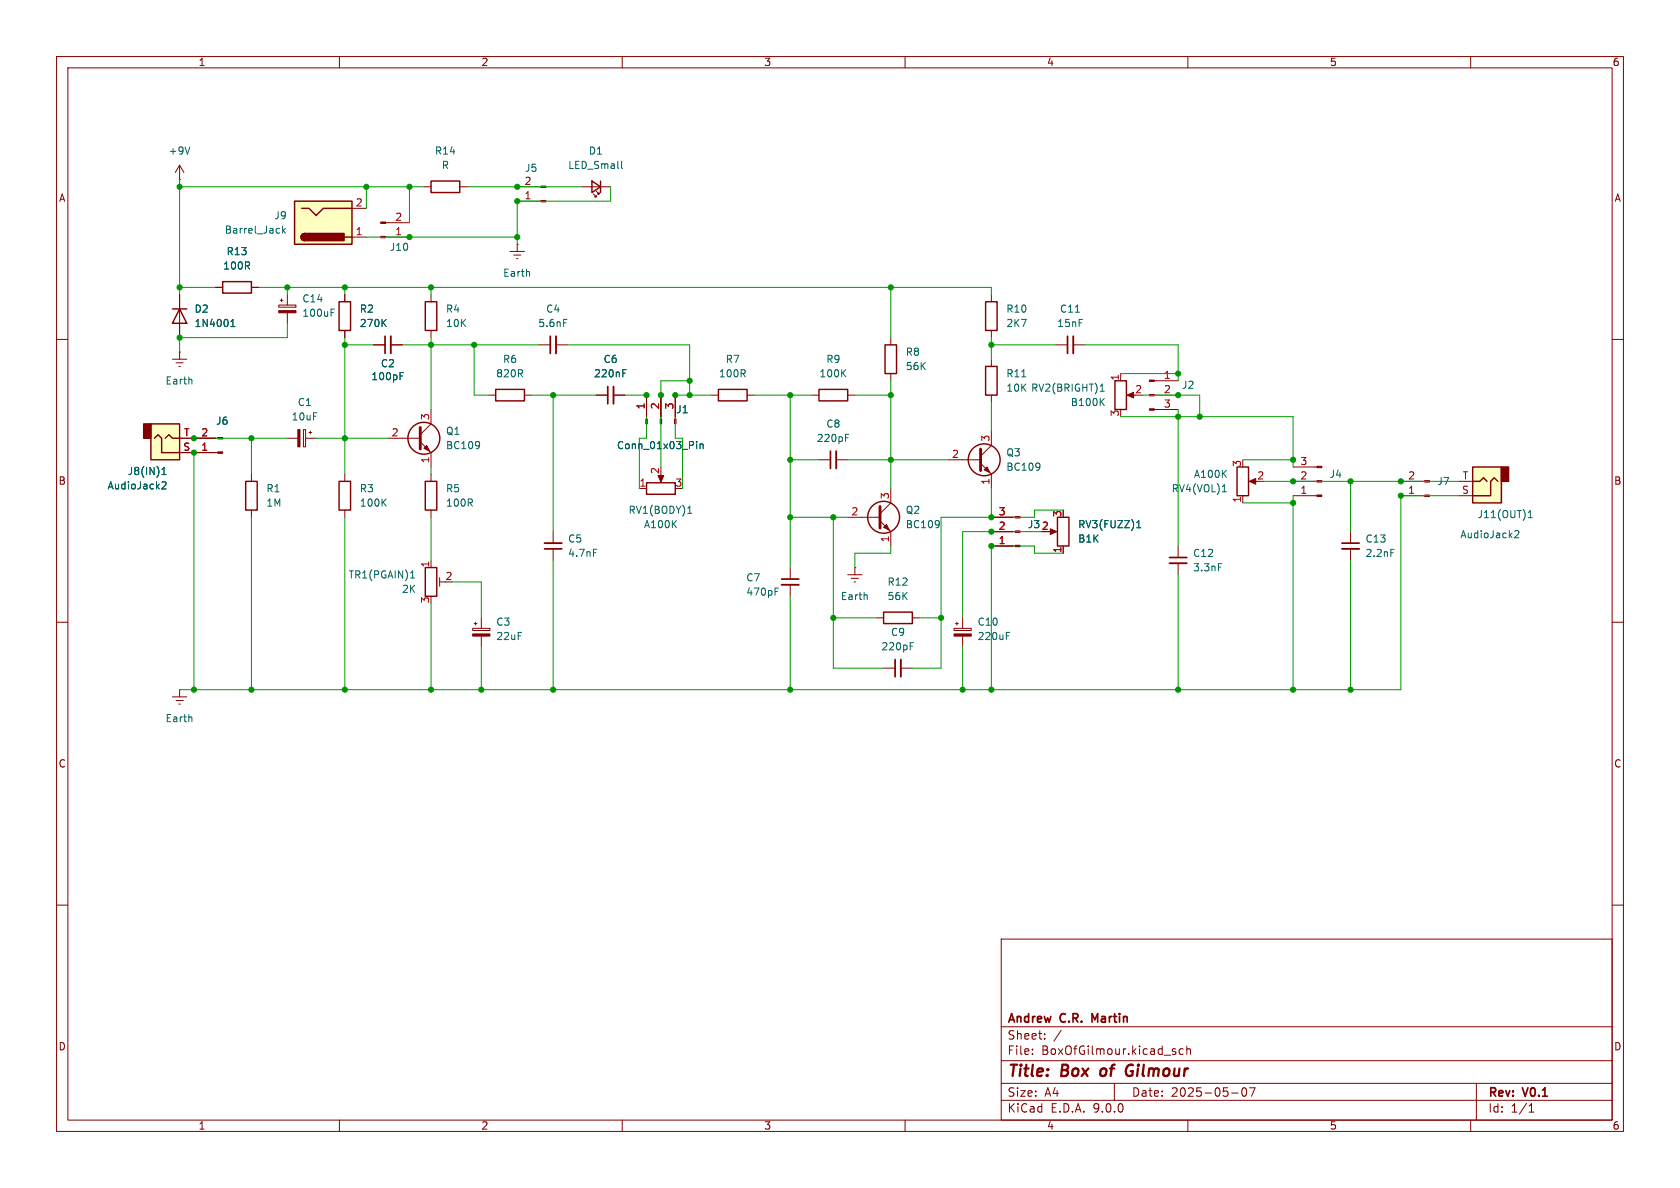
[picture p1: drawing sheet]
<svg xmlns="http://www.w3.org/2000/svg" width="297mm" height="210mm" viewBox="0 0 297 210" stroke-linecap="round" stroke-linejoin="round" font-family="sans-serif">
<g fill="none" stroke="#840000" stroke-width=".18">
<path d="M10 10h277v190h-277zM12 12h273v186h-273zM60 10v2M110 10v2M160 10v2M210 10v2M260 10v2M10 60h2M30.5 63.5h2.5M31.1 64.1h1.3M31.6 64.8h.3M31.7 62.2h.1"/>
<path d="M31.7 62.2v1.3M285 60h2M44.4 83.8v1.3M44.4 90.2v1.2M247.6 87.6h4.3M247.6 85.1h4.3M10 110h2M285 110h2M10 160h2M177 166h108v32h-108zM285 160h2M60 198v2"/>
<path d="M110 198v2M160 198v2M177 194.5h108M177 191.5h108M177 187.5h108M177 181.5h108M182.5 186.3v.1M182.5 185.5v.1M184.7 183.6v.1M184.7 182.8v.1M187.6 182.1l-1.3 2M197 191.5v3"/>
<path d="M207.5 185.9l.3 .1 .1 .2-.2 .2h-.3M207.5 185.4l.3 .1M209.2 185.5l-.5-.1-.2 .3v.4l.1 .2h.6M209.8 185.5l.2-.1 .4 .1 .1 .9M209.8 184.9v1.5M210 198v2M217.7 193.2h1.2M219.7 192.4l.2-.1a.81 .81 0 0 1 .6 .6 .81 .81 0 0 1-.3 .8l-.2 .1a.81 .81 0 0 1-.3-1.4zM220.9 192.3h1l-.7 1.5M260 198v2M261 191.5v6.5M270.3 196.6h.9"/>
<path d="M270.3 195.5l.4-.4v1.5"/>
</g>
<path d="M194.7 189.1l-.2 .7 .3 .4M199.3 190.1l.3 .1 .5-.1M199.9 189.4h.4M200.1 188.2l-.6 .1-.2 .2" fill="none" stroke="#840000" stroke-width=".4"/>
<path d="M193.6 180.3l-.5-1.1v1.5" fill="none" stroke="#840000" stroke-width=".3"/>
<path d="M43.4 85.1h2.1v5.1h-2.1z" fill="none" stroke="#840000" stroke-width=".25"/>
<g fill="#840000" stroke="#840000" stroke-width=".18">
<path d="M251.9 87.5h.8v.3h-.8z"/>
<path d="M251.9 85h.8v.2h-.8z"/>
</g>
<path d="M33.9 67.1v.8" fill="none" stroke="#006464" stroke-width=".18"/>
<path d="M26.7 74.9h5v6.4h-5z" fill="#ffffc2"/>
<path d="M25.4 74.9h1.3v2.6h-1.3z" fill="#840000" stroke="#840000" stroke-width=".25"/>
<g fill="none" stroke="#840000" stroke-width=".25">
<path d="M76.2 32h5.1v2h-5.1zM26.7 74.9h5v6.4h-5zM27.3 77.5l.6-.7 .7 .7v2.5h3.1M29.2 77.5l.6-.7 .7 .7h1.2M144.8 68.8h5.1v2.1h-5.1zM59.9 85.1h2.1v5.1h-2.1zM75.2 85.1h2v5.1h-2zM114.3 85.3h5.1v2.1h-5.1zM218.7 82.6h2v5h-2z"/>
<circle cx="74.9" cy="77.5" r="2.82"/>
</g>
<g fill="none" stroke="#840000" stroke-width=".18">
<path d="M68.2 39.4h4.2M74.9 33h1.3M81.3 33h1.2M68.2 41.9h4.2M31.7 77.5h6.8M50.8 77.5h1.9M53.6 75.9h.4v3.1h-.4zM54 77.5h1.9M54.6 76.5h.5M54.9 76.2v.5M68.6 77.5h5.7M74.3 78.1l1.9 1.9v2.6"/>
<path d="M76.2 72.4v2.5l-1.9 1.9M143.5 69.9h1.3M149.9 69.9h1.2M31.7 80h6.8M61 83.8v1.3M61 90.2v1.2M76.2 83.8v1.3M76.2 90.2v1.2M113 86.4h1.3M116.8 83.8v1M144.8 81.3h2M147.8 81.3h2.1"/>
<path d="M219.7 87.6v1.3M221.2 85.1h1M228.6 87.6h4.2M228.6 85.1h4.2M228.6 82.6h4.2M238.8 94v2M238.8 97v2.1M30.5 123.2h2.5M31.1 123.8h1.3M31.6 124.5h.3M31.7 121.9h.1M31.7 121.9v1.3"/>
</g>
<g fill="none" stroke="#006464" stroke-width=".18">
<path d="M84.7 78.1v.1a1.07 1.07 0 0 1-.1 1M84.8 78.6l-.1 .2M149 65.9l.5 .7M149.5 77.4h.4M149.5 76.8h.6M149.5 65.3l-.7 .8M28.6 83.9h.8M28.6 83l.4-.4v1.3M28.6 85.3l.5-.1 .3 .3-.8 .9h.8M67.7 88.8l.6 .7M68.3 88.2l-.8 .7M121.6 90.7h.7"/>
<path d="M121.8 89.7l.2-.2v1.2M216.1 86.9h.7M216.3 85.9l.2-.2v1.2M245.9 97.1h.6M33.9 126.8v.8"/>
</g>
<g fill="#840000" stroke="#840000" stroke-width=".18">
<path d="M38.5 79.9h.9v.2h-.9z"/>
<path d="M38.5 77.3h.9v.3h-.9z"/>
<path d="M232.8 87.5h.9v.3h-.9z"/>
<path d="M232.8 85h.9v.2h-.9z"/>
<path d="M232.8 82.4h.9v.3h-.9z"/>
<path d="M67.3 41.8h.9v.2h-.9z"/>
<path d="M67.3 39.2h.9v.3h-.9z"/>
<path d="M75.4 78.7l.5 1.1-1-.6z"/>
<path d="M52.7 75.9h.3v3.1h-.3z"/>
<path d="M220.9 85.1l1.1-.5v1z"/>
<path d="M116.3 84.1h1l-.5 1.1z"/>
</g>
<path d="M146.8 79.8v3M237.2 96h3.1" fill="none" stroke="#840000" stroke-width=".3"/>
<path d="M147.8 79.8v3M237.2 97h3.1" fill="none" stroke="#840000" stroke-width=".33"/>
<path d="M74.3 75.6v3.8" fill="none" stroke="#840000" stroke-width=".51"/>
<path d="M260.3 82.6h5.1v6.3h-5.1z" fill="#ffffc2"/>
<path d="M265.4 82.6h1.3v2.5h-1.3z" fill="#840000" stroke="#840000" stroke-width=".25"/>
<g fill="none" stroke="#840000" stroke-width=".25">
<path d="M104.6 32l1.6 1-1.6 1zM106.2 32v2M174.2 53.3h2.1v5.1h-2.1zM127 68.8h5.1v2.1h-5.1zM156.5 61h2v5h-2zM174.2 64.8h2.1v5.1h-2.1zM197.1 67.3h2v5.1h-2zM186.9 91.4h2.1v5.1h-2.1zM260.3 82.6h5.1v6.3h-5.1zM260.3 85.1h1.3l.7-.6 .6 .6M264.8 85.1l-.6-.6-.7 .6v2.5h-3.2M75.2 100.3h2v5.1h-2z"/>
<circle cx="156.2" cy="91.4" r="2.82"/>
<circle cx="174" cy="81.3" r="2.82"/>
</g>
<g fill="none" stroke="#840000" stroke-width=".18">
<path d="M31.7 31.8h.1M31.7 29.2l-.7 1.3M31.7 29.2l.8 1.3M31.7 29.2v2.6M91.4 35.6h4.3M91.4 33h4.3M102.9 33h5M104.9 34.3l.5 .5h-.2h.2v-.3M105.4 33.8l.5 .5h-.2h.2v-.3M90.2 44.5h2.5M90.8 45.1h1.3M91.3 45.7h.3"/>
<path d="M91.4 43.2h.1M91.4 43.2v1.3M157.5 59.7v1.3M175.3 52.1v1.2M175.3 58.4v1.3M66 61h2.1M69.1 61h2M125.7 69.9h1.3M132.1 69.9h1.2M157.5 66v1.3M175.3 63.5v1.3M175.3 69.9v1.2"/>
<path d="M175.3 76.2v2.5l-1.9 1.9M186.7 61h2M189.7 61h2.1M198.1 66v1.3M199.6 69.9h1.1M204.1 69.9h4.2M204.1 67.3h4.2M204.1 72.4h4.2M76.2 99.1v1.2M149.9 91.4h5.7M155.6 92.1l1.9 1.9v2.5M157.5 86.4v2.5l-1.9 1.9"/>
<path d="M167.6 81.3h5.8M173.4 81.9l1.9 1.9v2.6M175.3 94h4.2M175.3 91.4h4.2M175.3 96.5h4.2M185.4 94h1M188 96.5v1.3M208.3 96.5v2.1M208.3 99.6v2M257.8 87.6h2.5M257.8 85.1h2.5M77.7 102.1v1.5"/>
<path d="M77.7 102.9h1M83.6 111.1h3v.4h-3zM83.8 110.2h.5M84.1 110v.5M85.1 109.2v1.9M85.1 112.4v1.9"/>
</g>
<g fill="none" stroke="#006464" stroke-width=".18">
<path d="M33.6 26l-.5 1.2M109.9 28.5v1.1l.2 .2M93.6 48.1v.7M190.1 55.2h.7M70.7 66.5h.5M70.7 65.9h.6M180.6 66.6h.8M194.5 69.2h.7M194.6 68.2l.3-.3v1.3M194.7 71l.5 .7M195.2 70.4l-.7 .8M165.9 92.1h.1a1.07 1.07 0 0 1-.1 1.1"/>
<path d="M166.1 92.6l-.2 .1M183.7 81.9l.1 .1a1.07 1.07 0 0 1-.1 1M183.8 82.4l-.1 .2M201 93.3h.7M201 92.4l.3-.4v1.3M215.4 99.6h.6M267.8 93.9l.5-.1 .2 .4-.8 .9h.8M270.2 91.5h.7M270.2 90.6l.3-.4v1.3M72.6 102.2h.7M72.7 101.2l.2-.3v1.3"/>
</g>
<path d="M68.1 59.4v3.1M188.7 59.4v3.1M206.8 98.6h3" fill="none" stroke="#840000" stroke-width=".3"/>
<path d="M69.1 59.4v3.1M189.7 59.4v3.1M206.8 99.6h3" fill="none" stroke="#840000" stroke-width=".33"/>
<g fill="#840000" stroke="#840000" stroke-width=".18">
<path d="M95.7 35.4h.8v.3h-.8z"/>
<path d="M95.7 32.9h.8v.2h-.8z"/>
<path d="M174 83.1l.5-.5 .5 1z"/>
<path d="M185.7 93.5l1.1 .5-1.1 .5z"/>
<path d="M203.2 67.2h.9v.2h-.9z"/>
<path d="M203.2 69.7h.9v.3h-.9z"/>
<path d="M203.2 72.3h.9v.2h-.9z"/>
<path d="M199.3 69.9l1.1-.6v1.1z"/>
<path d="M156.2 93.2l.5-.5 .5 1z"/>
<path d="M83.6 112.1h3v.3h-3z"/>
<path d="M179.5 96.4h.8v.2h-.8z"/>
<path d="M179.5 93.9h.8v.2h-.8z"/>
<path d="M179.5 91.3h.8v.3h-.8z"/>
</g>
<path d="M173.4 79.4v3.8M155.6 89.5v3.8" fill="none" stroke="#840000" stroke-width=".51"/>
<path d="M52.1 35.6h10.1v7.6h-10.1z" fill="#ffffc2"/>
<path d="M52.1 35.6h10.1v7.6h-10.1zM53.3 36.8h1.3l1.3 1.3 1.2-1.3h5.1M30.5 54.6h2.5M31.7 54.6l1.3 2.6h-2.5zM39.4 49.8h5v2h-5zM53.8 41.3a.64 .64 0 0 0-.6 .6 .64 .64 0 0 0 .6 .6M59.9 53.3h2.1v5.1h-2.1zM61 41.9h1.2M75.2 53.3h2v5.1h-2zM87.6 68.8h5.1v2.1h-5.1zM156.2 108.2h5.1v2h-5.1z" fill="none" stroke="#840000" stroke-width=".25"/>
<g fill="#840000" stroke="#840000" stroke-width=".25">
<path d="M53.4 41.5l.4-.2v1.2a.63 .63 0 0 1-.5-.3 .63 .63 0 0 1 .1-.7z"/>
<path d="M53.8 41.3h7v1.2h-7z"/>
</g>
<g fill="none" stroke="#840000" stroke-width=".18">
<path d="M62.2 36.8h2.6M31.7 52.1v7.6M38.1 50.8h1.3M44.4 50.8h1.3M49.3 53.9h3v.4h-3zM49.5 53.1h.5M49.8 52.8v.5M50.8 52.1v1.8M50.8 55.3v1.9M61 52.1v1.2M61 58.4v1.3M62.2 41.9h2.6"/>
<path d="M76.2 52.1v1.2M76.2 58.4v1.3M31.7 77.5h6.4M66 61h2.1M69.1 61h2M86.4 69.9h1.2M92.7 69.9h1.3M95.2 61h2.1M98.3 61h2M105.4 69.9h2M108.5 69.9h2M114.3 69.9v4.2"/>
<path d="M116.8 69.9v4.2M119.4 69.9v4.2M31.7 80h6.4M97.8 94v2M97.8 97v2.1M175.3 96.5h3.8M175.3 94h3.8M175.3 91.4h3.8M188 96.5v1.3M139.7 100.3v2.1M139.7 103.4v2M149.9 101.6h2.5"/>
<path d="M150.5 102.2h1.3M151 102.9h.3M151.1 100.3h.1M151.1 100.3v1.3M154.9 109.2h1.3M156.2 118.1h2M159.3 118.1h2M161.3 109.2h1.3M168.7 111.1h3v.4h-3zM168.9 110.2h.5M169.2 110v.5M170.2 109.2v1.9"/>
<path d="M170.2 112.4v1.9"/>
</g>
<g fill="none" stroke="#006464" stroke-width=".18">
<path d="M50 39.9v1.3M40.8 57.7h.7M40.8 56.8l.4-.3v1.2M50.1 40.7l.3 .5M50.4 40.4l-.4 .5M58.5 55.2h.5M58.5 54.6h.6M67.7 57l.6 .7M68.3 56.5l-.8 .7M99.6 56.5h.6M70.7 66.5h.5M70.7 65.9h.6"/>
<path d="M110.1 66h.4M110.1 65.3h.6M123.2 78v.2M123.2 78.5v.8M123.8 78.5v.8M123.8 78.6l.1-.1h.3l.1 .8M28.6 83.9h.8M28.6 83l.4-.4v1.3M28.6 85.3l.5-.1 .3 .3-.8 .9h.8M104.9 97.1h.6M201 93.3h.7M201 92.4l.3-.4v1.3"/>
<path d="M137 104.6h.4M137 104h.6M153.2 105.2l.1 .8M160.9 114.2h.4M160.9 113.6h.6M177.9 112.4h.4M177.9 111.8h.6"/>
</g>
<path d="M97.3 59.4v3.1M107.4 68.3v3.1M96.3 97h3M138.2 102.4h3M158.2 116.6v3" fill="none" stroke="#840000" stroke-width=".3"/>
<path d="M98.3 59.4v3.1M108.5 68.3v3.1M96.3 96h3M138.2 103.4h3M159.3 116.6v3" fill="none" stroke="#840000" stroke-width=".33"/>
<g fill="#840000" stroke="#840000" stroke-width=".18">
<path d="M49.3 54.9h3v.4h-3z"/>
<path d="M114.2 74.1h.2v.8h-.2z"/>
<path d="M116.7 74.1h.3v.8h-.3z"/>
<path d="M119.3 74.1h.2v.8h-.2z"/>
<path d="M168.7 112.1h3v.3h-3z"/>
</g>
<g fill="none" stroke="#009600" stroke-width=".18">
<path d="M31.7 33h43.2M31.7 31.8v20.3M64.8 33v3.8M72.4 33v6.4M82.5 33h20.4M107.9 33v2.6h-16.5v7.6M31.7 50.8h6.4M45.7 50.8h129.6v1.3M50.8 57.2v2.5h-19.1v2.5M50.8 50.8v1.3M61 50.8v1.3M61 59.7v24.1"/>
<path d="M64.8 41.9h26.6M76.2 50.8v1.3M76.2 59.7v12.7M157.5 50.8v8.9M175.3 59.7v3.8M34.3 77.5h16.5M44.4 77.5v6.3M55.9 77.5h12.7M61 61h5M71.1 61h24.1M83.8 61v8.9h2.6M94 69.9h11.4"/>
<path d="M97.8 69.9v24.1M100.3 61h21.6v8.9M110.5 69.9h3.8v7.6h-1.3v8.9M121.9 67.3h-5.1v15.3M125.7 69.9h-6.3v7.6h1.2v8.9M133.3 69.9h10.2M139.7 69.9v30.4M151.1 69.9h6.4M157.5 67.3v19.1M175.3 71.1v5.1M175.3 61h11.4M191.8 61h16.5v6.3"/>
<path d="M198.1 73.7h30.5v8.9M198.1 66h10.2M201.9 69.9h10.2v3.8M208.3 72.4v24.1M34.3 80v41.9M44.4 91.4v30.5M61 91.4v30.5M76.2 82.6v1.2M76.2 91.4v7.7M97.8 99.1v22.8M139.7 81.3h5.1M139.7 91.4h10.2"/>
<path d="M147.3 91.4v26.7h8.9M149.9 81.3h17.7M157.5 96.5v1.3h-6.4v2.5M175.3 86.4v5M184.1 94h-13.9v15.2M188 97.8h-5.1v-1.3h-7.6v25.4M188 90.2h-5.1v1.2h-16.5v26.7h-5.1M219.7 81.3h8.9M219.7 88.9h8.9M223.5 85.1h34.3M228.6 87.6v34.3M238.8 85.1v8.9"/>
<path d="M238.8 99.1v22.8M257.8 87.6h-10.2v34.3h-215.9M76.2 106.7v15.2M80 102.9h5.1v6.3M85.1 114.3v7.6M139.7 105.4v16.5M147.3 109.2h7.6M162.6 109.2h3.8M170.2 114.3v7.6M208.3 101.6v20.3"/>
</g>
<g fill="#009600" stroke="#009600" stroke-width=".18">
<circle cx="139.7" cy="91.4" r=".46"/>
<circle cx="147.3" cy="91.4" r=".46"/>
<circle cx="139.7" cy="121.9" r=".46"/>
<circle cx="175.3" cy="94" r=".46"/>
<circle cx="166.4" cy="109.2" r=".46"/>
<circle cx="147.3" cy="109.2" r=".46"/>
<circle cx="175.3" cy="96.5" r=".46"/>
<circle cx="175.3" cy="91.4" r=".46"/>
<circle cx="170.2" cy="121.9" r=".46"/>
<circle cx="175.3" cy="121.9" r=".46"/>
<circle cx="83.8" cy="61" r=".46"/>
<circle cx="76.2" cy="61" r=".46"/>
<circle cx="44.4" cy="121.9" r=".46"/>
<circle cx="34.3" cy="121.9" r=".46"/>
<circle cx="34.3" cy="80" r=".46"/>
<circle cx="76.2" cy="121.9" r=".46"/>
<circle cx="61" cy="121.9" r=".46"/>
<circle cx="212.1" cy="73.7" r=".46"/>
<circle cx="208.3" cy="73.7" r=".46"/>
<circle cx="208.3" cy="66" r=".46"/>
<circle cx="208.3" cy="69.9" r=".46"/>
<circle cx="91.4" cy="41.9" r=".46"/>
<circle cx="91.4" cy="35.6" r=".46"/>
<circle cx="76.2" cy="50.8" r=".46"/>
<circle cx="91.4" cy="33" r=".46"/>
<circle cx="72.4" cy="33" r=".46"/>
<circle cx="64.8" cy="33" r=".46"/>
<circle cx="72.4" cy="41.9" r=".46"/>
<circle cx="97.8" cy="69.9" r=".46"/>
<circle cx="61" cy="61" r=".46"/>
<circle cx="61" cy="50.8" r=".46"/>
<circle cx="34.3" cy="77.5" r=".46"/>
<circle cx="31.7" cy="59.7" r=".46"/>
<circle cx="61" cy="77.5" r=".46"/>
<circle cx="44.4" cy="77.5" r=".46"/>
<circle cx="31.7" cy="33" r=".46"/>
<circle cx="50.8" cy="50.8" r=".46"/>
<circle cx="31.7" cy="50.8" r=".46"/>
<circle cx="139.7" cy="81.3" r=".46"/>
<circle cx="139.7" cy="69.9" r=".46"/>
<circle cx="157.5" cy="69.9" r=".46"/>
<circle cx="157.5" cy="81.3" r=".46"/>
<circle cx="121.9" cy="69.9" r=".46"/>
<circle cx="157.5" cy="50.8" r=".46"/>
<circle cx="175.3" cy="61" r=".46"/>
<circle cx="238.8" cy="85.1" r=".46"/>
<circle cx="228.6" cy="81.3" r=".46"/>
<circle cx="228.6" cy="85.1" r=".46"/>
<circle cx="208.3" cy="121.9" r=".46"/>
<circle cx="238.8" cy="121.9" r=".46"/>
<circle cx="228.6" cy="121.9" r=".46"/>
<circle cx="228.6" cy="88.9" r=".46"/>
<circle cx="247.6" cy="85.1" r=".46"/>
<circle cx="247.6" cy="87.6" r=".46"/>
<circle cx="121.9" cy="67.3" r=".46"/>
<circle cx="119.4" cy="69.9" r=".46"/>
<circle cx="114.3" cy="69.9" r=".46"/>
<circle cx="85.1" cy="121.9" r=".46"/>
<circle cx="116.8" cy="69.9" r=".46"/>
<circle cx="97.8" cy="121.9" r=".46"/>
</g>
<g font-size="2.8" fill="#840000">
<text x="178" y="190.9">Title:</text>
<text x="187.7" y="190.9">Box</text>
<text x="195.4" y="190.9">of</text>
<text x="200.7" y="190.9">Gilmour</text>
</g>
<g font-size="2.1" fill="#840000">
<text x="178" y="184">Sheet:</text>
<text x="178" y="181.2">Andrew</text>
<text x="187.5" y="181.2">C.R.</text>
<text x="193.7" y="181.2">Martin</text>
<text x="178" y="186.7">File:</text>
<text x="184.1" y="186.7">BoxOfGilmour.kicad_sch</text>
<text x="178" y="196.9">KiCad</text>
<text x="178" y="194.1">Size:</text>
<text x="184.7" y="194.1">A4</text>
<text x="185.7" y="196.9">E.D.A.</text>
<text x="193.3" y="196.9">9.0.0</text>
<text x="200" y="194.1">Date:</text>
<text x="207" y="194.1">2025-05-07</text>
<text x="263" y="194.3">Rev:</text>
<text x="263" y="196.9">Id:</text>
<text x="267.1" y="196.9">1/1</text>
<text x="269.4" y="194.3">V0.1</text>
</g>
<g font-size="1.8" fill="#840000">
<text x="35" y="11.9">1</text>
<text x="85" y="11.9">2</text>
<text x="135" y="11.9">3</text>
<text x="185" y="11.9">4</text>
<text x="235" y="11.9">5</text>
<text x="285" y="11.9">6</text>
<text x="10.3" y="35.9">A</text>
<text x="285.3" y="35.9">A</text>
<text x="10.3" y="85.9">B</text>
<text x="285.3" y="85.9">B</text>
<text x="10.3" y="135.9">C</text>
<text x="285.3" y="135.9">C</text>
<text x="10.3" y="185.9">D</text>
<text x="285.3" y="185.9">D</text>
<text x="35" y="199.9">1</text>
<text x="85" y="199.9">2</text>
<text x="135" y="199.9">3</text>
<text x="185" y="199.9">4</text>
<text x="235" y="199.9">5</text>
<text x="285" y="199.9">6</text>
</g>
<g font-size="1.8" fill="#006464">
<text x="29.7" y="27.5">+9V</text>
<text x="76.8" y="27.5">R14</text>
<text x="104" y="27.5">D1</text>
<text x="78" y="30.1">R</text>
<text x="92.7" y="30.6">J5</text>
<text x="100.3" y="30.1">LED_Small</text>
<text x="39.6" y="41.5">Barrel_Jack</text>
<text x="48.4" y="39">J9</text>
<text x="39.4" y="47.9">100R</text>
<text x="40" y="45.3">R13</text>
<text x="68.8" y="44.6">J10</text>
<text x="53.3" y="53.7">C14</text>
<text x="88.9" y="49.1">Earth</text>
<text x="34.3" y="55.5">D2</text>
<text x="34.3" y="58">1N4001</text>
<text x="53.3" y="56.2">100uF</text>
<text x="63.5" y="55.5">R2</text>
<text x="63.5" y="58">270K</text>
<text x="78.7" y="55.5">R4</text>
<text x="78.7" y="58">10K</text>
<text x="95.1" y="58">5.6nF</text>
<text x="96.5" y="55.5">C4</text>
<text x="177.8" y="55.5">R10</text>
<text x="177.8" y="58">2K7</text>
<text x="186.8" y="58">15nF</text>
<text x="187.3" y="55.5">C11</text>
<text x="67.2" y="65.1">C2</text>
<text x="88.8" y="64.4">R6</text>
<text x="106.6" y="64.4">C6</text>
<text x="128.2" y="64.4">R7</text>
<text x="146" y="64.4">R9</text>
<text x="160" y="63.1">R8</text>
<text x="160" y="65.6">56K</text>
<text x="29.2" y="68.2">Earth</text>
<text x="52.5" y="72">C1</text>
<text x="65.5" y="67.4">100pF</text>
<text x="87.6" y="66.9">820R</text>
<text x="104.9" y="66.9">220nF</text>
<text x="127" y="66.9">100R</text>
<text x="144.8" y="66.9">100K</text>
<text x="177.8" y="66.9">R11</text>
<text x="177.8" y="69.4">10K RV2(BRIGHT)1</text>
<text x="189.2" y="72">B100K</text>
<text x="208.9" y="68.9">J2</text>
<text x="38.1" y="75.3">J6</text>
<text x="51.5" y="74.5">10uF</text>
<text x="78.7" y="77.1">Q1</text>
<text x="119.5" y="73.3">J1</text>
<text x="146" y="75.8">C8</text>
<text x="78.7" y="79.6">BC109</text>
<text x="109" y="79.6">Conn_01x03_Pin</text>
<text x="144.3" y="78.3">220pF</text>
<text x="177.8" y="83.4">BC109</text>
<text x="177.8" y="80.9">Q3</text>
<text x="18.9" y="86.7">AudioJack2</text>
<text x="22.5" y="84.2">J8(IN)1</text>
<text x="47" y="87.2">R1</text>
<text x="47" y="89.8">1M</text>
<text x="63.5" y="87.2">R3</text>
<text x="63.5" y="89.8">100K</text>
<text x="78.7" y="87.2">R5</text>
<text x="78.7" y="89.8">100R</text>
<text x="207" y="87.2">RV4(VOL)1</text>
<text x="211" y="84.7">A100K</text>
<text x="235" y="84.7">J4</text>
<text x="254" y="86">J7</text>
<text x="111" y="91">RV1(BODY)1</text>
<text x="113.7" y="93.6">A100K</text>
<text x="160" y="93.6">BC109</text>
<text x="160" y="91">Q2</text>
<text x="181.6" y="93.6">J3</text>
<text x="190.5" y="93.6">RV3(FUZZ)1</text>
<text x="258.1" y="95.4">AudioJack2</text>
<text x="261.1" y="91.8">J11(OUT)1</text>
<text x="100.3" y="96.1">C5</text>
<text x="100.3" y="98.6">4.7nF</text>
<text x="190.5" y="96.1">B1K</text>
<text x="210.8" y="98.7">C12</text>
<text x="210.8" y="101.2">3.3nF</text>
<text x="241.3" y="96.1">C13</text>
<text x="241.3" y="98.7">2.2nF</text>
<text x="61.5" y="102.5">TR1(PGAIN)1</text>
<text x="71" y="105">2K</text>
<text x="131.8" y="103">C7</text>
<text x="131.8" y="105.5">470pF</text>
<text x="148.5" y="106.3">Earth</text>
<text x="156.8" y="103.7">R12</text>
<text x="156.8" y="106.3">56K</text>
<text x="87.6" y="110.8">C3</text>
<text x="87.6" y="113.3">22uF</text>
<text x="157.4" y="112.6">C9</text>
<text x="172.7" y="113.3">220uF</text>
<text x="172.7" y="110.8">C10</text>
<text x="155.7" y="115.2">220pF</text>
<text x="29.2" y="127.9">Earth</text>
</g>
<g font-size="1.8" fill="#a90000">
<text x="92.6" y="35.3">1</text>
<text x="92.6" y="32.8">2</text>
<text x="62.8" y="41.7">1</text>
<text x="62.8" y="36.6">2</text>
<text x="69.8" y="41.7">1</text>
<text x="69.8" y="39.1">2</text>
<text x="197.9" y="67.4" transform="rotate(-90 197.9 67.4)">1</text>
<text x="200.6" y="69.6">2</text>
<text x="205.7" y="67.1">1</text>
<text x="205.7" y="69.6">2</text>
<text x="32.4" y="77.2">T</text>
<text x="35.5" y="77.2">2</text>
<text x="69.1" y="77.2">2</text>
<text x="75.9" y="74.4" transform="rotate(-90 75.9 74.4)">3</text>
<text x="114" y="72.5" transform="rotate(-90 114 72.5)">1</text>
<text x="116.6" y="72.5" transform="rotate(-90 116.6 72.5)">2</text>
<text x="119.1" y="72.5" transform="rotate(-90 119.1 72.5)">3</text>
<text x="197.9" y="73.7" transform="rotate(-90 197.9 73.7)">3</text>
<text x="205.7" y="72.1">3</text>
<text x="32.3" y="79.8">S</text>
<text x="35.5" y="79.8">1</text>
<text x="75.9" y="82" transform="rotate(-90 75.9 82)">1</text>
<text x="116.6" y="83.9" transform="rotate(-90 116.6 83.9)">2</text>
<text x="168.2" y="81">2</text>
<text x="175" y="78.2" transform="rotate(-90 175 78.2)">3</text>
<text x="219.5" y="82.6" transform="rotate(-90 219.5 82.6)">3</text>
<text x="229.8" y="82.3">3</text>
<text x="113" y="86.1">1</text>
<text x="119.3" y="86.1">3</text>
<text x="157.2" y="88.3" transform="rotate(-90 157.2 88.3)">3</text>
<text x="175" y="85.8" transform="rotate(-90 175 85.8)">1</text>
<text x="219.5" y="89" transform="rotate(-90 219.5 89)">1</text>
<text x="222.2" y="84.8">2</text>
<text x="229.8" y="87.4">1</text>
<text x="229.8" y="84.8">2</text>
<text x="248.8" y="87.4">1</text>
<text x="248.8" y="84.8">2</text>
<text x="258.4" y="87.4">S</text>
<text x="258.5" y="84.8">T</text>
<text x="150.4" y="91.2">2</text>
<text x="157.2" y="96" transform="rotate(-90 157.2 96)">1</text>
<text x="176.5" y="93.7">2</text>
<text x="176.5" y="91.2">3</text>
<text x="184.1" y="93.7">2</text>
<text x="187.7" y="91.5" transform="rotate(-90 187.7 91.5)">3</text>
<text x="75.9" y="100.4" transform="rotate(-90 75.9 100.4)">1</text>
<text x="176.5" y="96.3">1</text>
<text x="187.7" y="97.9" transform="rotate(-90 187.7 97.9)">1</text>
<text x="75.9" y="106.8" transform="rotate(-90 75.9 106.8)">3</text>
<text x="78.7" y="102.6">2</text>
</g>
</svg>
